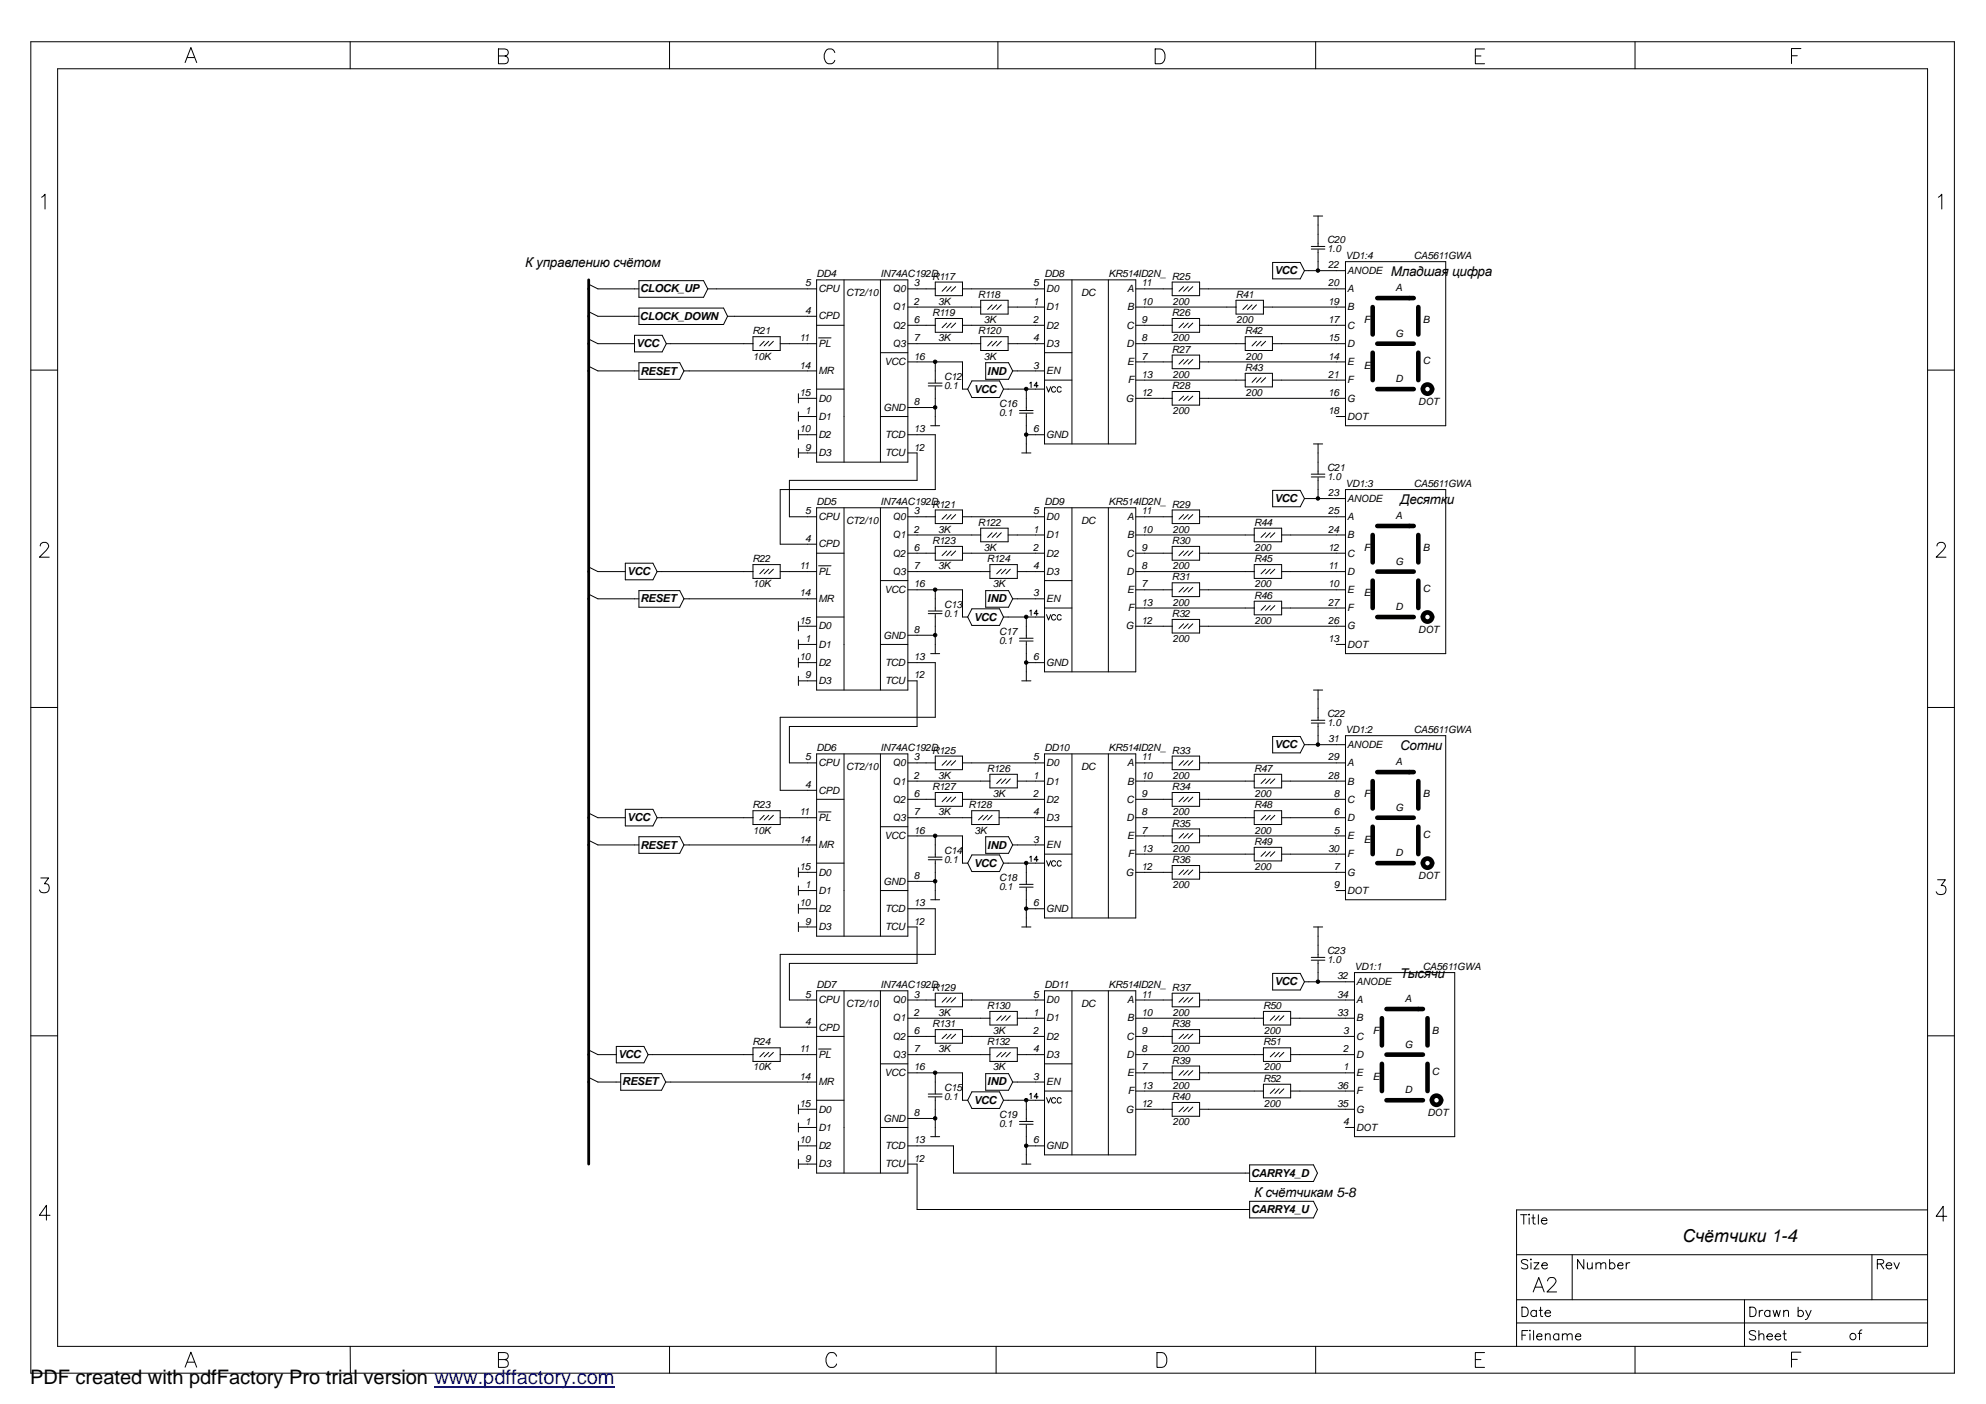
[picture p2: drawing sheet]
<svg xmlns="http://www.w3.org/2000/svg" width="420mm" height="297mm" viewBox="0 0 420 297" stroke-linecap="round" stroke-linejoin="round" font-family="sans-serif">
<g fill="none" stroke="#000" stroke-width=".21">
<path d="M6.5 8.8h407v281.7h-407zM12.2 14.5h395.6v270.3h-395.6zM39.2 13.2l1.2-3.1 1.2 3.1M39.6 12.2h1.5M74.1 8.8v5.7M105.5 10.4l1.7 .1a.75 .75 0 0 1 .3 .8 .75 .75 0 0 1-.7 .5 .83 .83 0 0 1 .7 .9 .83 .83 0 0 1-.7 .8h-1.3zM105.5 11.8h1.3M141.6 8.8v5.7M176.6 11.1l-.1-.3a1.09 1.09 0 0 0-1.5-.3 1.85 1.85 0 0 0 .3 3l.9-.1 .4-.6M211.1 8.8v5.7M244.4 10.4h1a1.69 1.69 0 0 1 1.1 1.5 1.69 1.69 0 0 1-1.1 1.6h-1zM278.3 8.8v5.7"/>
<path d="M312.1 11.8h1.2M314.1 10.4h-2v3.1h2M345.9 8.8v5.7M379 11.8h1.2M381 10.3h-2v3.1M8.8 41.7l.7-.6v3.1M135.2 59.4h13.6l.9 1.7-.9 1.8h-13.6zM172.8 59.2h19.3v38.6h-19.3zM178.6 59.2v38.6M186.3 59.2v38.6M197.9 59.7h5.7v2.9h-5.7zM221 59.2h19.3v34.7h-19.3z"/>
<path d="M226.8 59.2v34.7M234.5 59.2v34.7M248 59.7h5.8v2.9h-5.8zM269.2 55.5h5.9l.9 1.8-.9 1.7h-5.9zM276 57.3h8.6M277.4 52.1h2.9M277.4 52.7h2.9M277.9 45.7h1.9M278.8 45.7v6.4M278.8 52.8v4.5M284.6 55.4h21.3v34.7h-21.3zM410.1 41.7l.7-.6v3.1"/>
<path d="M6.5 78.3h5.7M124.5 77.5l2 1h8.7M124.5 71.7l2 1h7.7M124.5 65.9l2 1h8.7M124.5 60.1l2 1h8.7M134.2 70.9h5.9l.9 1.8-.9 1.8h-5.9zM135.2 76.7h8.6l.9 1.8-.9 1.7h-8.6zM135.2 65.2h17.9l.8 1.7-.8 1.8h-17.9zM141 72.7h18.3M144.7 78.5h28.1M149.7 61.1h23.1M153.9 66.9h18.9"/>
<path d="M159.3 71.2h5.8v3h-5.8zM161.7 72.2l-1 1M162.6 72.2l-.9 1M163.6 72.2l-1 1M165.1 72.7h7.7M172.8 68.8h5.8M173.2 71.5h2.6M186.3 74.6h5.8M192.1 61.1h5.8M192.1 76.6h11.5v5.7h1.1M192.1 68.8h5.8M192.1 72.7h15.4"/>
<path d="M192.1 65h15.4M197.9 67.4h5.7v2.9h-5.7zM197.9 76.6v4.4M200.3 60.6l-1 1M200.3 68.4l-1 .9M201.2 60.6l-.9 1M201.2 68.4l-.9 .9M202.2 60.6l-1 1M202.2 68.4l-1 .9M203.6 61.1h17.4M203.6 68.8h17.4M207.5 71.2h5.8v3h-5.8z"/>
<path d="M207.5 63.5h5.8v2.9h-5.8zM208.5 76.7h4.9l.8 1.8-.8 1.7h-4.9zM209.9 72.2l-.9 1M209.9 64.5l-.9 1M210.9 72.2l-1 1M210.9 64.5l-1 1M211.8 72.2l-.9 1M211.8 64.5l-.9 1M213.3 72.7h7.7M213.3 65h7.7M214.2 78.5h6.8M221 74.6h5.8"/>
<path d="M240.3 61.1h7.7M240.3 68.8h7.7M240.3 72.7h23.1M240.3 76.6h7.7M240.3 65h21.2M248 67.4h5.8v2.9h-5.8zM248 75.1h5.8v2.9h-5.8zM250.4 68.4l-1 .9M250.4 60.6l-1 1M250.4 76.1l-1 .9M251.4 76.1l-1 .9M251.4 60.6l-1 1"/>
<path d="M251.4 68.4l-1 .9M252.3 76.1l-.9 .9M252.3 60.6l-.9 1M252.3 68.4l-.9 .9M253.8 61.1h30.8M253.8 68.8h30.8M253.8 76.6h30.8M261.5 63.5h5.8v2.9h-5.8zM263.4 71.2h5.8v3h-5.8zM263.4 79h5.8v2.9h-5.8zM263.9 64.5l-1 1M264.9 64.5l-1 1"/>
<path d="M265.8 72.2l-.9 1M265.8 79.9l-.9 1M265.8 64.5l-.9 1M266.8 72.2l-1 1M266.8 79.9l-1 1M267.3 65h17.3M267.8 72.2l-1 1M267.8 79.9l-1 1M269.2 72.7h15.4M407.8 78.3h5.7M168.9 95.8h3.9M168.9 92h3.9"/>
<path d="M168.9 83.3v1.9M168.9 87.2v1.9M168.9 91v1.9M168.9 94.9v1.9M168.9 88.1h3.9M168.9 84.3h3.9M172.8 82.3h5.8M186.3 88.1h5.8M192.1 95.8h1.9v5.8h-27v7.7h5.8M192.1 92h5.8v11.6h-32.8v11.5h7.7M192.1 86.2h5.8M196.4 81.1h2.9"/>
<path d="M196.4 81.6h2.9M196.9 90.1h1.9M197.9 81.8v8.3M204.7 82.3l.9 1.8h5.9l.8-1.8M204.7 82.3l.9-1.7h5.9l.8 1.7M212.3 82.3h8.7M215.7 86.9h2.9M215.7 87.4h2.9M216.2 95.8h1.9M217.1 82.3v4.5M217.1 87.5v8.3M217.1 92h3.9"/>
<path d="M217.8 81.1l.3-.3v1.2M219.6 81.6h-.8l.5-.8v1.2M221 80.4h5.8M221.4 81.8l.4 1.2 .5-1.2M223.3 82.1a.44 .44 0 0 0-.5-.3 .44 .44 0 0 0-.3 .4v.3a.44 .44 0 0 0 .3 .5 .44 .44 0 0 0 .5-.3M224.5 82.1a.44 .44 0 0 0-.5-.3 .44 .44 0 0 0-.4 .4v.3a.44 .44 0 0 0 .4 .5 .44 .44 0 0 0 .5-.3M240.3 84.3h7.7M240.3 80.4h23.1M248 82.8h5.8v2.9h-5.8zM250.4 83.8l-1 .9M251.4 83.8l-1 .9M252.3 83.8l-.9 .9"/>
<path d="M253.8 84.3h30.8M269.2 80.4h15.4M277.9 93.9h1.9M278.8 93.9v6.4M282.7 88.1h1.9M8.5 115.5a.72 .72 0 0 1 .6-.7h.6a.79 .79 0 0 1 .4 1.2l-1.8 1.9h2.1M124.5 120l2 .9h5.8M132.3 119.2h5.8l.9 1.7-.9 1.8h-5.8zM159.3 119.5h5.8v2.9h-5.8zM172.8 117h5.8M172.8 107.4h19.3v38.6h-19.3zM173.2 119.7h2.6"/>
<path d="M178.6 107.4v38.6M186.3 107.4v38.6M192.1 117h5.8M192.1 109.3h5.8M192.1 113.2h15.4M197.9 107.9h5.7v2.9h-5.7zM197.9 115.6h5.7v2.9h-5.7zM200.3 116.6l-1 .9M200.3 108.9l-1 .9M201.2 116.6l-.9 .9M201.2 108.9l-.9 .9M202.2 116.6l-1 .9"/>
<path d="M202.2 108.9l-1 .9M203.6 117h17.4M203.6 109.3h17.4M207.5 111.7h5.8v2.9h-5.8zM209.4 119.5h5.8v2.9h-5.8zM209.9 112.7l-.9 1M210.9 112.7l-1 1M211.8 112.7l-.9 1M213.3 113.2h7.7M221 107.4h19.3v34.7h-19.3zM226.8 107.4v34.7M234.5 107.4v34.7"/>
<path d="M240.3 117h7.7M240.3 109.3h7.7M240.3 113.2h25M248 115.6h5.8v2.9h-5.8zM248 107.9h5.8v2.9h-5.8zM250.4 116.6l-1 .9M250.4 108.9l-1 .9M251.4 116.6l-1 .9M251.4 108.9l-1 .9M252.3 116.6l-.9 .9M252.3 108.9l-.9 .9M253.8 117h30.8"/>
<path d="M253.8 109.3h30.8M265.3 119.5h5.8v2.9h-5.8zM265.3 111.7h5.8v2.9h-5.8zM267.8 112.7l-1 1M268.7 112.7l-.9 1M269.2 103.7h5.9l.9 1.8-.9 1.7h-5.9zM269.7 112.7l-1 1M271.1 113.2h13.5M276 105.5h8.6M277.4 100.3h2.9M277.4 100.9h2.9M278.8 101v4.5"/>
<path d="M284.6 103.6h21.3v34.7h-21.3zM409.8 115.5a.72 .72 0 0 1 .6-.7h.6a.79 .79 0 0 1 .4 1.2l-1.8 1.9h2.1M124.5 125.7l2 1h8.7M135.2 125h8.6l.9 1.7-.9 1.8h-8.6zM139 120.9h20.3M144.7 126.7h28.1M161.7 120.4l-1 1M162.6 120.4l-.9 1M163.6 120.4l-1 1M165.1 120.9h7.7M168.9 131.5v2M168.9 135.4v1.9"/>
<path d="M168.9 139.2v2M168.9 136.3h3.9M168.9 132.5h3.9M172.8 130.5h5.8M186.3 136.3h5.8M186.3 122.8h5.8M192.1 124.8h11.5v5.7h1.1M192.1 120.9h17.3M192.1 134.4h5.8M196.4 129.3h2.9M196.4 129.8h2.9M196.9 138.3h1.9"/>
<path d="M197.9 124.8v4.4M197.9 130v8.3M204.7 130.5l.9 1.8h5.9l.8-1.8M204.7 130.5l.9-1.7h5.9l.8 1.7M208.5 125h4.9l.8 1.7-.8 1.8h-4.9zM211.8 120.4l-.9 1M212.3 130.5h8.7M212.8 120.4l-1 1M213.7 120.4l-.9 1M214.2 126.7h6.8M215.2 120.9h5.8M215.7 135h2.9"/>
<path d="M215.7 135.6h2.9M217.1 130.5v4.5M217.1 135.7v8.3M217.8 129.3l.3-.2v1.1M219.6 129.8h-.8l.5-.7v1.1M221 128.6h5.8M221 122.8h5.8M221.4 130l.4 1.2 .5-1.2M223.3 130.3a.44 .44 0 0 0-.5-.3 .44 .44 0 0 0-.3 .5v.3a.44 .44 0 0 0 .3 .4 .44 .44 0 0 0 .5-.3M224.5 130.3a.44 .44 0 0 0-.5-.3 .44 .44 0 0 0-.4 .5v.3a.44 .44 0 0 0 .4 .4 .44 .44 0 0 0 .5-.3M240.3 120.9h25M240.3 124.8h7.7"/>
<path d="M240.3 132.5h7.7M240.3 128.6h25M248 123.3h5.8v2.9h-5.8zM248 131h5.8v2.9h-5.8zM250.4 132l-1 1M250.4 124.3l-1 1M251.4 124.3l-1 1M251.4 132l-1 1M252.3 124.3l-.9 1M252.3 132l-.9 1M253.8 124.8h30.8M253.8 132.5h30.8"/>
<path d="M265.3 127.2h5.8v2.9h-5.8zM267.8 120.4l-1 1M267.8 128.1l-1 1M268.7 120.4l-.9 1M268.7 128.1l-.9 1M269.7 120.4l-1 1M269.7 128.1l-1 1M271.1 120.9h13.5M271.1 128.6h13.5M282.7 136.3h1.9M6.5 149.7h5.7M168.9 140.2h3.9"/>
<path d="M168.9 144h3.9M168.9 143.1v1.9M172.8 159.5h19.3v38.6h-19.3zM178.6 159.5v38.6M186.3 159.5v38.6M192.1 140.2h5.8v11.6h-32.8v15.4h7.7M192.1 144h1.9v9.7h-27v7.7h5.8M197.9 160h5.7v2.8h-5.7zM216.2 144h1.9M217.1 140.2h3.9M221 159.5h19.3v34.7h-19.3zM226.8 159.5v34.7"/>
<path d="M234.5 159.5v34.7M248 160h5.8v2.8h-5.8zM269.2 155.8h5.9l.9 1.8-.9 1.7h-5.9zM276 157.6h8.6M277.4 152.4h2.9M277.4 153h2.9M277.9 146h1.9M278.8 146v6.3M278.8 153.1v4.5M284.6 155.6h21.3v34.8h-21.3zM407.8 149.7h5.7M124.5 177.8l2 1h8.7"/>
<path d="M124.5 172l2 1h5.8M132.3 171.2h5.8l.9 1.8-.9 1.7h-5.8zM135.2 177h8.6l.9 1.8-.9 1.7h-8.6zM139 173h20.3M144.7 178.8h28.1M159.3 171.5h5.8v2.9h-5.8zM161.7 172.5l-1 1M162.6 172.5l-.9 1M163.6 172.5l-1 1M165.1 173h7.7M172.8 169.1h5.8M173.2 171.8h2.6"/>
<path d="M186.3 174.9h5.8M192.1 169.1h5.8M192.1 176.9h11.5v5.7h1.1M192.1 165.3h17.3M192.1 161.4h5.8M192.1 173h13.5M197.9 167.7h5.7v2.9h-5.7zM197.9 176.9v4.4M200.3 168.6l-1 1M200.3 160.9l-1 1M201.2 168.6l-.9 1M201.2 160.9l-.9 1"/>
<path d="M202.2 168.6l-1 1M202.2 160.9l-1 1M203.6 169.1h17.4M203.6 161.4h17.4M205.6 171.5h5.8v2.9h-5.8zM208 172.5l-1 1M208.5 177h4.9l.8 1.8-.8 1.7h-4.9zM209 172.5l-1 1M209.4 163.8h5.8v2.9h-5.8zM209.9 172.5l-.9 1M211.4 173h9.6M211.8 164.8l-.9 1"/>
<path d="M212.8 164.8l-1 1M213.7 164.8l-.9 1M214.2 178.8h6.8M215.2 165.3h5.8M221 174.9h5.8M240.3 169.1h7.7M240.3 165.3h25M240.3 161.4h7.7M240.3 176.9h7.7M240.3 173h25M248 167.7h5.8v2.9h-5.8zM248 175.4h5.8v2.9h-5.8z"/>
<path d="M250.4 168.6l-1 1M250.4 176.3l-1 1M250.4 160.9l-1 1M251.4 168.6l-1 1M251.4 176.3l-1 1M251.4 160.9l-1 1M252.3 168.6l-.9 1M252.3 176.3l-.9 1M252.3 160.9l-.9 1M253.8 169.1h30.8M253.8 161.4h30.8M253.8 176.9h30.8"/>
<path d="M265.3 163.8h5.8v2.9h-5.8zM265.3 171.5h5.8v2.9h-5.8zM265.3 179.3h5.8v2.8h-5.8zM267.8 164.8l-1 1M267.8 172.5l-1 1M268.7 164.8l-.9 1M268.7 172.5l-.9 1M269.7 164.8l-1 1M269.7 172.5l-1 1M271.1 165.3h13.5M271.1 173h13.5M8.6 185.7h1.7l-.9 1.3a.99 .99 0 0 1 1 1.1 .99 .99 0 0 1-1.3 .8l-.5-.1-.3-.5"/>
<path d="M168.9 192.3h3.9M168.9 196.1h3.9M168.9 183.6v1.9M168.9 187.4v2M168.9 191.3v1.9M168.9 195.1v2M168.9 188.4h3.9M168.9 184.6h3.9M172.8 182.6h5.8M186.3 188.4h5.8M192.1 196.1h1.9v7.7h-27v7.8h5.8M192.1 192.3h5.8v9.6h-32.8v15.4h7.7"/>
<path d="M192.1 186.5h5.8M196.4 181.3h2.9M196.4 181.9h2.9M196.9 190.4h1.9M197.9 182.1v8.3M204.7 182.6l.9 1.8h5.9l.8-1.8M204.7 182.6l.9-1.7h5.9l.8 1.7M212.3 182.6h8.7M215.7 187.1h2.9M215.7 187.7h2.9M216.2 196.1h1.9M217.1 182.6v4.5"/>
<path d="M217.1 187.8v8.3M217.1 192.3h3.9M217.8 181.3l.3-.2v1.2M219.6 181.9h-.8l.5-.8v1.2M221 180.7h5.8M221.4 182.1l.4 1.1 .5-1.1M223.3 182.4a.44 .44 0 0 0-.5-.3 .44 .44 0 0 0-.3 .4v.3a.44 .44 0 0 0 .3 .5 .44 .44 0 0 0 .5-.3M224.5 182.4a.44 .44 0 0 0-.5-.3 .44 .44 0 0 0-.4 .4v.3a.44 .44 0 0 0 .4 .5 .44 .44 0 0 0 .5-.3M240.3 184.6h7.7M240.3 180.7h25M248 183.1h5.8v2.9h-5.8zM250.4 184.1l-1 .9"/>
<path d="M251.4 184.1l-1 .9M252.3 184.1l-.9 .9M253.8 184.6h30.8M267.8 180.2l-1 1M268.7 180.2l-.9 1M269.7 180.2l-1 1M271.1 180.7h13.5M277.9 196.1h1.9M278.8 196.1v6.4M282.7 188.4h1.9M409.9 186.1h1.7l-.9 1.3a.99 .99 0 0 1 1 1.1 .99 .99 0 0 1-1.3 .8l-.5-.2-.3-.4M6.5 219.1h5.7"/>
<path d="M172.8 219.3h5.8M172.8 209.6h19.3v38.6h-19.3zM178.6 209.6v38.6M186.3 209.6v38.6M192.1 211.6h5.8M192.1 215.4h17.3M192.1 219.3h5.8M197.9 210.1h5.7v2.9h-5.7zM197.9 217.8h5.7v2.9h-5.7zM200.3 211.1l-1 .9M200.3 218.8l-1 .9M201.2 211.1l-.9 .9"/>
<path d="M201.2 218.8l-.9 .9M202.2 211.1l-1 .9M202.2 218.8l-1 .9M203.6 211.6h17.4M203.6 219.3h17.4M209.4 214h5.8v2.9h-5.8zM211.8 214.9l-.9 1M212.8 214.9l-1 1M213.7 214.9l-.9 1M215.2 215.4h5.8M221 209.6h19.3v34.7h-19.3zM226.8 209.6v34.7"/>
<path d="M234.5 209.6v34.7M240.3 211.6h7.7M240.3 215.4h27M240.3 219.3h7.7M248 210.1h5.8v2.9h-5.8zM248 217.8h5.8v2.9h-5.8zM250.4 211.1l-1 .9M250.4 218.8l-1 .9M251.4 211.1l-1 .9M251.4 218.8l-1 .9M252.3 211.1l-.9 .9M252.3 218.8l-.9 .9"/>
<path d="M253.8 211.6h32.8M253.8 219.3h32.8M267.3 214h5.7v2.9h-5.7zM269.2 205.9h5.9l.9 1.8-.9 1.8h-5.9zM269.7 214.9l-1 1M270.6 214.9l-.9 1M271.6 214.9l-1 1M273 215.4h13.6M276 207.7h10.6M277.4 202.6h2.9M277.4 203.1h2.9M278.8 203.3v4.4"/>
<path d="M286.6 205.8h21.2v34.7h-21.2zM407.8 219.1h5.7M124.5 228l2 .9h4.8M124.5 222.2l2 .9h3.9M130.4 221.4h5.8l.9 1.7-.9 1.8h-5.8zM131.3 227.1h8.7l.8 1.8-.8 1.8h-8.7zM137.1 223.1h22.2M140.8 228.9h32M159.3 221.7h5.8v2.9h-5.8zM161.7 222.7l-1 .9M162.6 222.7l-.9 .9M163.6 222.7l-1 .9"/>
<path d="M165.1 223.1h7.7M168.9 233.8v1.9M168.9 237.6v1.9M168.9 238.5h3.9M168.9 234.7h3.9M172.8 232.8h5.8M173.2 221.9h2.6M186.3 238.5h5.8M186.3 225.1h5.8M192.1 227h11.5v5.8h1.1M192.1 223.1h17.3M192.1 236.6h5.8"/>
<path d="M196.4 231.5h2.9M196.4 232.1h2.9M197.9 227v4.4M197.9 232.2v8.3M204.7 232.8l.9 1.7h5.9l.8-1.7M204.7 232.8l.9-1.8h5.9l.8 1.8M208.5 227.1h4.9l.8 1.8-.8 1.8h-4.9zM209.4 221.7h5.8v2.9h-5.8zM211.8 222.7l-.9 .9M212.3 232.8h8.7M212.8 222.7l-1 .9M213.7 222.7l-.9 .9"/>
<path d="M214.2 228.9h6.8M215.2 223.1h5.8M215.7 237.3h2.9M215.7 237.9h2.9M217.1 232.8v4.4M217.1 238v8.3M217.8 231.5l.3-.2v1.1M219.6 232.1h-.8l.5-.8v1.1M221 230.8h5.8M221 225.1h5.8M221.4 232.2l.4 1.2 .5-1.2M223.3 232.5a.44 .44 0 0 0-.5-.3 .44 .44 0 0 0-.3 .4v.3a.44 .44 0 0 0 .3 .5 .44 .44 0 0 0 .5-.3"/>
<path d="M224.5 232.5a.44 .44 0 0 0-.5-.3 .44 .44 0 0 0-.4 .4v.3a.44 .44 0 0 0 .4 .5 .44 .44 0 0 0 .5-.3M240.3 223.1h27M240.3 234.7h7.7M240.3 227h7.7M240.3 230.8h27M248 225.5h5.8v2.9h-5.8zM248 233.2h5.8v3h-5.8zM250.4 234.2l-1 1M250.4 226.5l-1 1M251.4 234.2l-1 1M251.4 226.5l-1 1M252.3 234.2l-.9 1"/>
<path d="M252.3 226.5l-.9 1M253.8 234.7h32.8M253.8 227h32.8M267.3 221.7h5.7v2.9h-5.7zM267.3 229.4h5.7v2.9h-5.7zM269.7 222.7l-1 .9M269.7 230.4l-1 .9M270.6 222.7l-.9 .9M270.6 230.4l-.9 .9M271.6 222.7l-1 .9M271.6 230.4l-1 .9M273 223.1h13.6"/>
<path d="M273 230.8h13.6M284.6 238.5h2M10.6 257.1h-2.3l1.5-2.1v3.1M168.9 246.3h3.9M168.9 242.4h3.9M168.9 241.5v1.9M168.9 245.3v1.9M192.1 246.3h1.9v9.6h70.4M192.1 242.4h9.6v5.8h62.7M196.9 240.5h1.9M216.2 246.3h1.9M217.1 242.4h3.9"/>
<path d="M264.4 254.2h13.5l.8 1.7-.8 1.8h-13.5zM264.4 246.5h13.5l.8 1.7-.8 1.8h-13.5zM321.7 257h1.3M322.4 257v2M323.5 256.9v.2l-.1-.1zM323.5 257.7v1.3M324.1 257.7h.6M324.4 257v1.6v.3l.4 .1M325.5 257v2M326.1 258.2h1.2a.64 .64 0 0 0-.7-.5 .64 .64 0 0 0-.6 .7 .64 .64 0 0 0 .6 .6l.7-.3M407.8 256h-87v28.8M411.9 257.3h-2.3l1.5-2.1v3.1"/>
<path d="M320.8 279.9h87M320.8 275h87M320.8 265.5h87M322 276.5h.7a1.08 1.08 0 0 1 .6 1 1.08 1.08 0 0 1-.6 1h-.7zM323.2 266.8a.77 .77 0 0 0-1.3 .1l.2 .3 .9 .4a.5 .5 0 0 1 0 .8 1.08 1.08 0 0 1-1.1-.2M323.9 266.3v.3l-.1-.1zM323.9 267.2v1.3M324.4 273.3l1.1-3 1.2 3M324.5 267.2h1.1l-1.1 1.3h1.1M324.8 272.3h1.5M325 277.5a.66 .66 0 0 0-.9-.1 .66 .66 0 0 0 0 1 .66 .66 0 0 0 .9-.1M325 277.2v1.3"/>
<path d="M325.6 277.2h.7M325.9 276.5v1.7l.1 .3h.4M326.2 267.7h1.2a.64 .64 0 0 0-.7-.5 .64 .64 0 0 0-.6 .6 .64 .64 0 0 0 .6 .7l.7-.3M326.9 277.8h1.1a.64 .64 0 0 0-.7-.5 .64 .64 0 0 0-.5 .6 .64 .64 0 0 0 .6 .6l.6-.2M327.4 271l.3-.6 .9-.1a.77 .77 0 0 1 .4 1.2l-1.7 1.8h2M332.6 265.5v9.5M335.1 266.5v2l-1.3-2v2M335.8 267.2l.1 1.2 .5 .1 .4-.4M336.8 267.2v1.3M337.7 267.5l.4-.3h.5l.1 1.3M337.7 267.2v1.3M338.7 267.5l.5-.3h.4l.1 1.3"/>
<path d="M340.5 267.4a.64 .64 0 0 1 1 0 .64 .64 0 0 1 0 .9 .64 .64 0 0 1-1-.1M340.5 266.5v2M342.2 267.7h1.2a.61 .61 0 0 0-.9-.5 .61 .61 0 0 0-.2 1 .62 .62 0 0 0 1.1 0M344 267.2v1.3M344.8 267.2a.6 .6 0 0 0-.8 .5M369.1 275v9.8M370.2 276.5a1.07 1.07 0 0 1 1.3 .6 1.07 1.07 0 0 1-.4 1.4h-.9zM372.2 277.2v1.3M373 277.2a.6 .6 0 0 0-.8 .6M374.4 277.5a.64 .64 0 0 0-.9-.1 .64 .64 0 0 0 0 1 .64 .64 0 0 0 .9-.1M374.4 277.2v1.3M375.1 277.2l.4 1.3 .4-1.3 .4 1.3 .3-1.3"/>
<path d="M377.4 277.6l.4-.4 .5 .1 .1 1.2M377.4 277.2v1.3M380.4 277.5a.64 .64 0 0 1 1-.1 .64 .64 0 0 1 0 1 .64 .64 0 0 1-1-.1M380.4 276.5v2M382 277.2l.6 1.3-.4 .6-.3 .1M383.2 277.2l-.6 1.3M396 265.5v9.5M397.2 267.4l1.1-.1 .2-.4-.2-.3-.3-.1h-.8v2M397.8 267.4l.7 1.1M399 267.7h1.2a.64 .64 0 0 0-.7-.5 .64 .64 0 0 0-.6 .6 .64 .64 0 0 0 .6 .7l.7-.3M400.7 267.2l.6 1.3 .5-1.3M39.2 289.2l1.2-3.1 1.2 3.1"/>
<path d="M39.6 288.2h1.5M74.1 284.8v5.7M105.5 286.2l1.7 .1a.75 .75 0 0 1 .3 .8 .75 .75 0 0 1-.7 .5 .83 .83 0 0 1 .7 .9 .83 .83 0 0 1-.7 .8h-1.3zM105.5 287.6h1.3M141.6 284.8v5.7M177 286.9l-.1-.3a1.09 1.09 0 0 0-1.6-.3 1.85 1.85 0 0 0 .3 3l1-.1 .4-.6M210.7 284.8v5.7M244.8 286.2h1a1.69 1.69 0 0 1 1.1 1.5 1.69 1.69 0 0 1-1.1 1.6h-1zM278.3 284.8v5.7M312.1 287.6h1.2M314.1 286.2h-2v3.1h2M322 282.5h.7"/>
<path d="M323.2 281.5h-1.2v2M323.6 281.5h.2zM323.7 282.2v1.3M324.4 281.5v2M325.1 282.7h1.1a.61 .61 0 0 0-.9-.5 .61 .61 0 0 0-.1 1 .62 .62 0 0 0 1 0M326.9 282.6l.5-.4 .5 .1 .1 1.2M326.9 282.2v1.3M329.8 282.5a.64 .64 0 0 0-1-.1 .64 .64 0 0 0 0 .9 .64 .64 0 0 0 1-.1M329.8 282.2v1.3M330.5 282.6l.5-.4 .5 .1 .1 1.2M330.5 282.2v1.3M331.6 282.6l.5-.4 .4 .1 .1 1.2"/>
<path d="M333.3 282.7h1.1a.61 .61 0 0 0-.8-.5 .61 .61 0 0 0-.2 1 .62 .62 0 0 0 1 0M345.9 284.8v5.7M371.4 281.8a.77 .77 0 0 0-1.3 .2l.2 .3 1 .3a.5 .5 0 0 1 0 .8 1.08 1.08 0 0 1-1.2-.2M372.1 282.6l.5-.4 .4 .1 .2 1.2M372.1 281.5v2M373.8 282.7h1.2a.64 .64 0 0 0-.7-.5 .64 .64 0 0 0-.6 .7 .64 .64 0 0 0 .6 .6l.7-.3M375.5 282.7h1.2a.64 .64 0 0 0-.7-.5 .64 .64 0 0 0-.5 .7 .64 .64 0 0 0 .5 .6l.7-.3M377.2 282.2h.7M377.5 281.5v1.6l.1 .3 .4 .1M379 287.6h1.2M381 286.1h-2v3.1M393.1 282.1h.7"/>
<path d="M393.9 281.4l-.4 .1-.1 .3v1.6"/>
<circle cx="392" cy="282.8" r=".68"/>
</g>
<path d="M124.5 59.2v187.1" fill="none" stroke="#000" stroke-width=".59"/>
<g fill="#000" stroke="#000" stroke-width=".21">
<circle cx="278.8" cy="57.2" r=".37"/>
<circle cx="197.8" cy="76.5" r=".37"/>
<circle cx="197.8" cy="86.2" r=".37"/>
<circle cx="217.1" cy="82.3" r=".37"/>
<circle cx="217.1" cy="91.9" r=".37"/>
<circle cx="278.8" cy="105.5" r=".37"/>
<circle cx="197.8" cy="134.4" r=".37"/>
<circle cx="197.8" cy="124.8" r=".37"/>
<circle cx="217.1" cy="130.5" r=".37"/>
<circle cx="217.1" cy="140.2" r=".37"/>
<circle cx="278.8" cy="157.5" r=".37"/>
<circle cx="197.8" cy="176.8" r=".37"/>
<circle cx="197.8" cy="186.4" r=".37"/>
<circle cx="217.1" cy="182.6" r=".37"/>
<circle cx="217.1" cy="192.2" r=".37"/>
<circle cx="278.8" cy="207.7" r=".37"/>
<circle cx="197.8" cy="236.6" r=".37"/>
<circle cx="197.8" cy="227" r=".37"/>
<circle cx="217.1" cy="232.8" r=".37"/>
<circle cx="217.1" cy="242.4" r=".37"/>
</g>
<g fill="none" stroke="#000" stroke-width=".97">
<path d="M290.4 65v5.8M290.4 74.6v5.8M291.4 63.1h7.7M291.4 72.7h7.7M300.1 65v5.8M300.1 74.6v5.8M291.4 82.3h7.7M290.4 113.2v5.8M291.4 111.3h7.7M300.1 113.2v5.8M290.4 122.8v5.8M291.4 130.5h7.7"/>
<path d="M291.4 120.9h7.7M300.1 122.8v5.8M290.4 165.3v5.8M290.4 174.9v5.8M291.4 163.4h7.7M291.4 173h7.7M300.1 165.3v5.8M300.1 174.9v5.8M291.4 182.6h7.7M292.4 215.4v5.8M293.3 213.5h7.7M302 215.4v5.8"/>
<path d="M292.4 225.1v5.7M293.3 232.8h7.7M293.3 223.1h7.7M302 225.1v5.7"/>
<circle cx="302" cy="82.3" r=".98"/>
<circle cx="302" cy="130.5" r=".98"/>
<circle cx="302" cy="182.6" r=".98"/>
<circle cx="303.9" cy="232.8" r=".98"/>
</g>
<path d="M91.9 293.4h38.1" fill="none" stroke="#00f" stroke-width=".3"/>
<text font-size="4.2" x="6.3" y="292.8">PDF created with pdfFactory Pro trial version www.pdffactory.com</text>
<text font-size="3.8" x="356" y="262.7">Счётчики 1-4</text>
<g font-size="2.8">
<text x="111.1" y="56.5">Куправлению счётом</text>
<text x="294.3" y="58.5">Младшая</text>
<text x="307.2" y="58.5">цифра</text>
<text x="296.2" y="106.7">Десятки</text>
<text x="296.2" y="158.8">Сотни</text>
<text x="296.2" y="207">Тысячи</text>
<text x="265.3" y="253.3">Ксчётчикам 5-8</text>
</g>
<g font-size="2.3">
<text x="269.6" y="58">VCC</text>
<text x="135.4" y="61.9">CLOCK_UP</text>
<text x="135.4" y="67.7">CLOCK_DOWN</text>
<text x="134.6" y="73.4">VCC</text>
<text x="135.5" y="79.2">RESET</text>
<text x="206" y="83.1">VCC</text>
<text x="208.9" y="79.2">IND</text>
<text x="269.6" y="106.2">VCC</text>
<text x="132.7" y="121.7">VCC</text>
<text x="135.5" y="127.5">RESET</text>
<text x="206" y="131.3">VCC</text>
<text x="208.9" y="127.5">IND</text>
<text x="269.6" y="158.3">VCC</text>
<text x="132.7" y="173.7">VCC</text>
<text x="135.5" y="179.5">RESET</text>
<text x="208.9" y="179.5">IND</text>
<text x="206" y="183.4">VCC</text>
<text x="269.6" y="208.4">VCC</text>
<text x="130.8" y="223.9">VCC</text>
<text x="131.7" y="229.6">RESET</text>
<text x="206" y="233.5">VCC</text>
<text x="208.9" y="229.6">IND</text>
<text x="264.7" y="248.9">CARRY4_D</text>
<text x="264.7" y="256.7">CARRY4_U</text>
</g>
<g font-size="2.1">
<text x="280.8" y="53.4">1.0</text>
<text x="280.8" y="51.5">C20</text>
<text x="172.8" y="58.7">DD4</text>
<text x="186.3" y="58.7">IN74AC192D117</text>
<text x="197.2" y="59.2">R</text>
<text x="221" y="58.7">DD8</text>
<text x="234.5" y="58.7">KR514ID2N_ R25</text>
<text x="281" y="56.8">22</text>
<text x="284.6" y="54.8">VD1:4</text>
<text x="285" y="58">ANODE</text>
<text x="299.1" y="54.8">CA5611GWA</text>
<text x="170.3" y="60.6">5</text>
<text x="173.2" y="61.8">CPU</text>
<text x="179" y="62.6">CT2/10</text>
<text x="188.8" y="65.7">Q1</text>
<text x="188.8" y="61.8">Q0</text>
<text x="193.3" y="64.5">2</text>
<text x="193.3" y="60.6">3</text>
<text x="198.5" y="64.5">3K</text>
<text x="206.8" y="63">R118</text>
<text x="218.6" y="64.5">1</text>
<text x="218.6" y="60.6">5</text>
<text x="221.4" y="65.7">D1</text>
<text x="221.4" y="61.8">D0</text>
<text x="228.7" y="62.6">DC</text>
<text x="238.5" y="65.7">B</text>
<text x="238.5" y="61.8">A</text>
<text x="241.5" y="64.5">10</text>
<text x="241.5" y="60.6">11</text>
<text x="248.1" y="64.5">200</text>
<text x="261.5" y="63">R41</text>
<text x="281" y="60.6">20</text>
<text x="281" y="64.5">19</text>
<text x="285" y="61.8">A</text>
<text x="285" y="65.7">B</text>
<text x="295.2" y="61.6">A</text>
<text x="159.2" y="70.7">R21</text>
<text x="170.3" y="66.4">4</text>
<text x="173.2" y="67.6">CPD</text>
<text x="188.8" y="69.5">Q2</text>
<text x="193.3" y="68.3">6</text>
<text x="197.2" y="66.9">R119</text>
<text x="206.8" y="70.7">R120</text>
<text x="208.1" y="68.3">3K</text>
<text x="218.6" y="68.3">2</text>
<text x="221.4" y="69.5">D2</text>
<text x="238.3" y="69.5">C</text>
<text x="241.5" y="68.3">9</text>
<text x="247.9" y="66.9">R26</text>
<text x="261.6" y="68.3">200</text>
<text x="263.4" y="70.7">R42</text>
<text x="281" y="68.3">17</text>
<text x="285" y="69.5">C</text>
<text x="288.5" y="68.3">F</text>
<text x="295.2" y="71.2">G</text>
<text x="301" y="68.3">B</text>
<text x="159.3" y="76.1">10K</text>
<text x="169.1" y="72.2">11</text>
<text x="169.1" y="78">14</text>
<text x="173.2" y="73.4">PL</text>
<text x="187.1" y="77.2">VCC</text>
<text x="188.8" y="73.4">Q3</text>
<text x="193.3" y="72.2">7</text>
<text x="193.3" y="76.1">16</text>
<text x="198.5" y="72.2">3K</text>
<text x="208.1" y="76.1">3K</text>
<text x="218.6" y="72.2">4</text>
<text x="218.6" y="78">3</text>
<text x="221.4" y="73.4">D3</text>
<text x="238.3" y="73.4">D</text>
<text x="238.5" y="77.2">E</text>
<text x="241.5" y="76.1">7</text>
<text x="241.5" y="72.2">8</text>
<text x="247.9" y="74.6">R27</text>
<text x="248.1" y="72.2">200</text>
<text x="263.6" y="76.1">200</text>
<text x="281" y="72.2">15</text>
<text x="281" y="76.1">14</text>
<text x="285" y="73.4">D</text>
<text x="285" y="77.2">E</text>
<text x="288.5" y="78">E</text>
<text x="301" y="77">C</text>
<text x="169.1" y="83.8">15</text>
<text x="173.2" y="79.2">MR</text>
<text x="199.8" y="82.3">0.1</text>
<text x="199.8" y="80.4">C12</text>
<text x="221.4" y="79.2">EN</text>
<text x="238.6" y="81.1">F</text>
<text x="241.5" y="79.9">13</text>
<text x="241.5" y="83.8">12</text>
<text x="247.9" y="82.3">R28</text>
<text x="248.1" y="79.9">200</text>
<text x="263.4" y="78.5">R43</text>
<text x="263.6" y="83.8">200</text>
<text x="281" y="83.8">16</text>
<text x="281" y="79.9">21</text>
<text x="285" y="81.1">F</text>
<text x="295.2" y="80.9">D</text>
<text x="170.3" y="87.6">1</text>
<text x="173.2" y="84.9">D0</text>
<text x="173.2" y="88.8">D1</text>
<text x="186.9" y="86.9">GND</text>
<text x="193.3" y="85.7">8</text>
<text x="211.4" y="86.2">C16</text>
<text x="211.4" y="88.1">0.1</text>
<text x="238.2" y="84.9">G</text>
<text x="248.1" y="87.6">200</text>
<text x="281" y="87.6">18</text>
<text x="285" y="84.9">G</text>
<text x="285" y="88.8">DOT</text>
<text x="300.1" y="85.7">DOT</text>
<text x="169.1" y="91.5">10</text>
<text x="170.3" y="95.3">9</text>
<text x="173.2" y="92.7">D2</text>
<text x="187.2" y="92.7">TCD</text>
<text x="193.3" y="95.3">12</text>
<text x="193.3" y="91.5">13</text>
<text x="218.6" y="91.5">6</text>
<text x="221.4" y="92.7">GND</text>
<text x="173.2" y="96.5">D3</text>
<text x="187.2" y="96.5">TCU</text>
<text x="280.8" y="101.6">1.0</text>
<text x="280.8" y="99.7">C21</text>
<text x="172.8" y="106.9">DD5</text>
<text x="186.3" y="106.9">IN74AC192D</text>
<text x="197.2" y="107.4">R121</text>
<text x="221" y="106.9">DD9</text>
<text x="234.5" y="106.9">KR514ID2N_ R29</text>
<text x="281" y="105">23</text>
<text x="284.6" y="103.1">VD1:3</text>
<text x="285" y="106.2">ANODE</text>
<text x="299.1" y="103.1">CA5611GWA</text>
<text x="170.3" y="108.8">5</text>
<text x="173.2" y="110.1">CPU</text>
<text x="179" y="110.8">CT2/10</text>
<text x="188.8" y="113.9">Q1</text>
<text x="188.8" y="110.1">Q0</text>
<text x="193.3" y="112.7">2</text>
<text x="193.3" y="108.8">3</text>
<text x="198.5" y="112.7">3K</text>
<text x="206.8" y="111.2">R122</text>
<text x="218.6" y="112.7">1</text>
<text x="218.6" y="108.8">5</text>
<text x="221.4" y="113.9">D1</text>
<text x="221.4" y="110.1">D0</text>
<text x="228.7" y="110.8">DC</text>
<text x="238.5" y="113.9">B</text>
<text x="238.5" y="110.1">A</text>
<text x="241.5" y="112.7">10</text>
<text x="241.5" y="108.8">11</text>
<text x="248.1" y="112.7">200</text>
<text x="265.3" y="111.2">R44</text>
<text x="281" y="108.8">25</text>
<text x="281" y="112.7">24</text>
<text x="285" y="110.1">A</text>
<text x="285" y="113.9">B</text>
<text x="295.2" y="109.8">A</text>
<text x="159.2" y="118.9">R22</text>
<text x="170.3" y="114.6">4</text>
<text x="173.2" y="115.8">CPD</text>
<text x="188.8" y="117.8">Q2</text>
<text x="193.3" y="116.5">6</text>
<text x="197.2" y="115.1">R123</text>
<text x="208.1" y="116.5">3K</text>
<text x="208.7" y="118.9">R124</text>
<text x="218.6" y="116.5">2</text>
<text x="221.4" y="117.8">D2</text>
<text x="238.3" y="117.8">C</text>
<text x="241.5" y="116.5">9</text>
<text x="247.9" y="115.1">R30</text>
<text x="265.3" y="118.9">R45</text>
<text x="265.5" y="116.5">200</text>
<text x="281" y="116.5">12</text>
<text x="285" y="117.8">C</text>
<text x="288.5" y="116.5">F</text>
<text x="295.2" y="119.5">G</text>
<text x="301" y="116.5">B</text>
<text x="159.3" y="124.3">10K</text>
<text x="169.1" y="120.4">11</text>
<text x="173.2" y="121.6">PL</text>
<text x="187.1" y="125.5">VCC</text>
<text x="188.8" y="121.6">Q3</text>
<text x="193.3" y="120.4">7</text>
<text x="193.3" y="124.3">16</text>
<text x="198.5" y="120.4">3K</text>
<text x="210" y="124.3">3K</text>
<text x="218.6" y="120.4">4</text>
<text x="221.4" y="121.6">D3</text>
<text x="238.3" y="121.6">D</text>
<text x="238.5" y="125.5">E</text>
<text x="241.5" y="124.3">7</text>
<text x="241.5" y="120.4">8</text>
<text x="247.9" y="122.8">R31</text>
<text x="248.1" y="120.4">200</text>
<text x="265.5" y="124.3">200</text>
<text x="281" y="120.4">11</text>
<text x="281" y="124.3">10</text>
<text x="285" y="121.6">D</text>
<text x="285" y="125.5">E</text>
<text x="301" y="125.2">C</text>
<text x="169.1" y="132">15</text>
<text x="169.1" y="126.2">14</text>
<text x="173.2" y="127.4">MR</text>
<text x="199.8" y="130.5">0.1</text>
<text x="199.8" y="128.6">C13</text>
<text x="218.6" y="126.2">3</text>
<text x="221.4" y="127.4">EN</text>
<text x="238.6" y="129.3">F</text>
<text x="241.5" y="128.1">13</text>
<text x="241.5" y="132">12</text>
<text x="247.9" y="130.5">R32</text>
<text x="248.1" y="128.1">200</text>
<text x="265.3" y="126.7">R46</text>
<text x="265.5" y="132">200</text>
<text x="281" y="132">26</text>
<text x="281" y="128.1">27</text>
<text x="285" y="129.3">F</text>
<text x="288.5" y="126.2">E</text>
<text x="295.2" y="129.1">D</text>
<text x="170.3" y="135.8">1</text>
<text x="173.2" y="133.2">D0</text>
<text x="173.2" y="137">D1</text>
<text x="186.9" y="135.1">GND</text>
<text x="193.3" y="133.9">8</text>
<text x="211.4" y="134.4">C17</text>
<text x="211.4" y="136.3">0.1</text>
<text x="238.2" y="133.2">G</text>
<text x="248.1" y="135.8">200</text>
<text x="281" y="135.8">13</text>
<text x="285" y="133.2">G</text>
<text x="285" y="137">DOT</text>
<text x="300.1" y="133.9">DOT</text>
<text x="169.1" y="139.7">10</text>
<text x="170.3" y="143.5">9</text>
<text x="173.2" y="140.9">D2</text>
<text x="187.2" y="140.9">TCD</text>
<text x="193.3" y="143.5">12</text>
<text x="193.3" y="139.7">13</text>
<text x="218.6" y="139.7">6</text>
<text x="221.4" y="140.9">GND</text>
<text x="173.2" y="144.8">D3</text>
<text x="187.2" y="144.8">TCU</text>
<text x="280.8" y="153.7">1.0</text>
<text x="280.8" y="151.8">C22</text>
<text x="284.6" y="155.1">VD1:2</text>
<text x="299.1" y="155.1">CA5611GWA</text>
<text x="170.3" y="160.9">5</text>
<text x="172.8" y="159">DD6</text>
<text x="186.3" y="159">IN74AC192D</text>
<text x="193.3" y="160.9">3</text>
<text x="197.2" y="159.5">R125</text>
<text x="218.6" y="160.9">5</text>
<text x="221" y="159">DD10</text>
<text x="234.5" y="159">KR514ID2N_ R33</text>
<text x="241.5" y="160.9">11</text>
<text x="281" y="160.9">29</text>
<text x="281" y="157">31</text>
<text x="285" y="158.3">ANODE</text>
<text x="295.2" y="161.9">A</text>
<text x="170.3" y="166.7">4</text>
<text x="173.2" y="167.9">CPD</text>
<text x="173.2" y="162.1">CPU</text>
<text x="179" y="162.8">CT2/10</text>
<text x="188.8" y="166">Q1</text>
<text x="188.8" y="162.1">Q0</text>
<text x="193.3" y="164.7">2</text>
<text x="197.2" y="167.2">R127</text>
<text x="198.5" y="164.7">3K</text>
<text x="208.7" y="163.3">R126</text>
<text x="218.6" y="164.7">1</text>
<text x="221.4" y="166">D1</text>
<text x="221.4" y="162.1">D0</text>
<text x="228.7" y="162.8">DC</text>
<text x="238.5" y="166">B</text>
<text x="238.5" y="162.1">A</text>
<text x="241.5" y="164.7">10</text>
<text x="247.9" y="167.2">R34</text>
<text x="248.1" y="164.7">200</text>
<text x="265.3" y="163.3">R47</text>
<text x="281" y="164.7">28</text>
<text x="285" y="162.1">A</text>
<text x="285" y="166">B</text>
<text x="159.2" y="171">R23</text>
<text x="169.1" y="172.5">11</text>
<text x="173.2" y="173.7">PL</text>
<text x="188.8" y="169.8">Q2</text>
<text x="188.8" y="173.7">Q3</text>
<text x="193.3" y="168.6">6</text>
<text x="193.3" y="172.5">7</text>
<text x="198.5" y="172.5">3K</text>
<text x="204.9" y="171">R128</text>
<text x="210" y="168.6">3K</text>
<text x="218.6" y="168.6">2</text>
<text x="218.6" y="172.5">4</text>
<text x="221.4" y="169.8">D2</text>
<text x="221.4" y="173.7">D3</text>
<text x="238.3" y="169.8">C</text>
<text x="238.3" y="173.7">D</text>
<text x="241.5" y="168.6">9</text>
<text x="241.5" y="172.5">8</text>
<text x="248.1" y="172.5">200</text>
<text x="265.3" y="171">R48</text>
<text x="265.5" y="168.6">200</text>
<text x="282.2" y="172.5">6</text>
<text x="282.2" y="168.6">8</text>
<text x="285" y="173.7">D</text>
<text x="285" y="169.8">C</text>
<text x="288.5" y="168.6">F</text>
<text x="295.2" y="171.5">G</text>
<text x="301" y="168.6">B</text>
<text x="159.3" y="176.3">10K</text>
<text x="169.1" y="178.3">14</text>
<text x="173.2" y="179.5">MR</text>
<text x="187.1" y="177.5">VCC</text>
<text x="193.3" y="176.3">16</text>
<text x="206.2" y="176.3">3K</text>
<text x="218.6" y="178.3">3</text>
<text x="221.4" y="179.5">EN</text>
<text x="238.5" y="177.5">E</text>
<text x="241.5" y="176.3">7</text>
<text x="247.9" y="174.9">R35</text>
<text x="265.3" y="178.8">R49</text>
<text x="265.5" y="176.3">200</text>
<text x="282.2" y="176.3">5</text>
<text x="285" y="177.5">E</text>
<text x="288.5" y="178.3">E</text>
<text x="301" y="177.3">C</text>
<text x="169.1" y="184.1">15</text>
<text x="173.2" y="185.2">D0</text>
<text x="193.3" y="186">8</text>
<text x="199.8" y="182.6">0.1</text>
<text x="199.8" y="180.7">C14</text>
<text x="238.2" y="185.2">G</text>
<text x="238.6" y="181.4">F</text>
<text x="241.5" y="180.2">13</text>
<text x="241.5" y="184.1">12</text>
<text x="247.9" y="182.6">R36</text>
<text x="248.1" y="180.2">200</text>
<text x="265.5" y="184.1">200</text>
<text x="281" y="180.2">30</text>
<text x="282.2" y="184.1">7</text>
<text x="285" y="185.2">G</text>
<text x="285" y="181.4">F</text>
<text x="295.2" y="181.2">D</text>
<text x="300.1" y="186">DOT</text>
<text x="169.1" y="191.8">10</text>
<text x="170.3" y="187.9">1</text>
<text x="173.2" y="189.1">D1</text>
<text x="186.9" y="187.2">GND</text>
<text x="193.3" y="191.8">13</text>
<text x="211.4" y="186.5">C18</text>
<text x="211.4" y="188.4">0.1</text>
<text x="218.6" y="191.8">6</text>
<text x="248.1" y="187.9">200</text>
<text x="282.2" y="187.9">9</text>
<text x="285" y="189.1">DOT</text>
<text x="170.3" y="195.6">9</text>
<text x="173.2" y="193">D2</text>
<text x="173.2" y="196.8">D3</text>
<text x="187.2" y="196.8">TCU</text>
<text x="187.2" y="193">TCD</text>
<text x="193.3" y="195.6">12</text>
<text x="221.4" y="193">GND</text>
<text x="280.8" y="203.8">1.0</text>
<text x="280.8" y="201.9">C23</text>
<text x="172.8" y="209.1">DD7</text>
<text x="186.3" y="209.1">IN74AC192D</text>
<text x="197.2" y="209.6">R129</text>
<text x="221" y="209.1">DD11</text>
<text x="234.5" y="209.1">KR514ID2N_ R37</text>
<text x="282.9" y="207.2">32</text>
<text x="286.6" y="205.3">VD1:1</text>
<text x="286.9" y="208.4">ANODE</text>
<text x="301" y="205.3">CA5611GWA</text>
<text x="170.3" y="211.1">5</text>
<text x="173.2" y="212.2">CPU</text>
<text x="179" y="213">CT2/10</text>
<text x="188.8" y="212.2">Q0</text>
<text x="193.3" y="214.9">2</text>
<text x="193.3" y="211.1">3</text>
<text x="198.5" y="214.9">3K</text>
<text x="208.7" y="213.5">R130</text>
<text x="218.6" y="214.9">1</text>
<text x="218.6" y="211.1">5</text>
<text x="221.4" y="212.2">D0</text>
<text x="228.7" y="213">DC</text>
<text x="238.5" y="212.2">A</text>
<text x="241.5" y="214.9">10</text>
<text x="241.5" y="211.1">11</text>
<text x="248.1" y="214.9">200</text>
<text x="267.3" y="213.5">R50</text>
<text x="282.9" y="211.1">34</text>
<text x="282.9" y="214.9">33</text>
<text x="286.9" y="212.2">A</text>
<text x="297.2" y="212">A</text>
<text x="159.2" y="221.2">R24</text>
<text x="170.3" y="216.8">4</text>
<text x="173.2" y="218">CPD</text>
<text x="188.8" y="216.1">Q1</text>
<text x="188.8" y="219.9">Q2</text>
<text x="193.3" y="218.8">6</text>
<text x="197.2" y="217.3">R131</text>
<text x="208.7" y="221.2">R132</text>
<text x="210" y="218.8">3K</text>
<text x="218.6" y="218.8">2</text>
<text x="221.4" y="216.1">D1</text>
<text x="221.4" y="219.9">D2</text>
<text x="238.3" y="219.9">C</text>
<text x="238.5" y="216.1">B</text>
<text x="241.5" y="218.8">9</text>
<text x="247.9" y="217.3">R38</text>
<text x="267.3" y="221.2">R51</text>
<text x="267.4" y="218.8">200</text>
<text x="284.1" y="218.8">3</text>
<text x="286.9" y="219.9">C</text>
<text x="286.9" y="216.1">B</text>
<text x="290.4" y="218.8">F</text>
<text x="297.2" y="221.6">G</text>
<text x="302.9" y="218.8">B</text>
<text x="159.3" y="226.5">10K</text>
<text x="169.1" y="222.6">11</text>
<text x="173.2" y="223.8">PL</text>
<text x="187.1" y="227.7">VCC</text>
<text x="188.8" y="223.8">Q3</text>
<text x="193.3" y="222.6">7</text>
<text x="193.3" y="226.5">16</text>
<text x="198.5" y="222.6">3K</text>
<text x="210" y="226.5">3K</text>
<text x="218.6" y="222.6">4</text>
<text x="221.4" y="223.8">D3</text>
<text x="238.3" y="223.8">D</text>
<text x="238.5" y="227.7">E</text>
<text x="241.5" y="226.5">7</text>
<text x="241.5" y="222.6">8</text>
<text x="247.9" y="225">R39</text>
<text x="248.1" y="222.6">200</text>
<text x="267.4" y="226.5">200</text>
<text x="284.1" y="222.6">2</text>
<text x="284.1" y="226.5">1</text>
<text x="286.9" y="223.8">D</text>
<text x="286.9" y="227.7">E</text>
<text x="302.9" y="227.4">C</text>
<text x="169.1" y="228.4">14</text>
<text x="173.2" y="229.6">MR</text>
<text x="199.8" y="232.7">0.1</text>
<text x="199.8" y="230.8">C15</text>
<text x="218.6" y="228.4">3</text>
<text x="221.4" y="229.6">EN</text>
<text x="238.6" y="231.5">F</text>
<text x="241.5" y="230.3">13</text>
<text x="247.9" y="232.7">R40</text>
<text x="248.1" y="230.3">200</text>
<text x="267.3" y="228.9">R52</text>
<text x="282.9" y="230.3">36</text>
<text x="286.9" y="231.5">F</text>
<text x="290.4" y="228.4">E</text>
<text x="297.2" y="231.3">D</text>
<text x="169.1" y="234.2">15</text>
<text x="170.3" y="238">1</text>
<text x="173.2" y="235.4">D0</text>
<text x="173.2" y="239.3">D1</text>
<text x="186.9" y="237.3">GND</text>
<text x="193.3" y="236.1">8</text>
<text x="211.4" y="236.6">C19</text>
<text x="211.4" y="238.5">0.1</text>
<text x="238.2" y="235.4">G</text>
<text x="241.5" y="234.2">12</text>
<text x="248.1" y="238">200</text>
<text x="267.4" y="234.2">200</text>
<text x="282.9" y="234.2">35</text>
<text x="284.1" y="238">4</text>
<text x="286.9" y="239.3">DOT</text>
<text x="286.9" y="235.4">G</text>
<text x="302" y="236.1">DOT</text>
<text x="169.1" y="241.9">10</text>
<text x="170.3" y="245.8">9</text>
<text x="173.2" y="243.1">D2</text>
<text x="187.2" y="243.1">TCD</text>
<text x="193.3" y="245.8">12</text>
<text x="193.3" y="241.9">13</text>
<text x="218.6" y="241.9">6</text>
<text x="221.4" y="243.1">GND</text>
<text x="173.2" y="247">D3</text>
<text x="187.2" y="247">TCU</text>
</g>
</svg>
